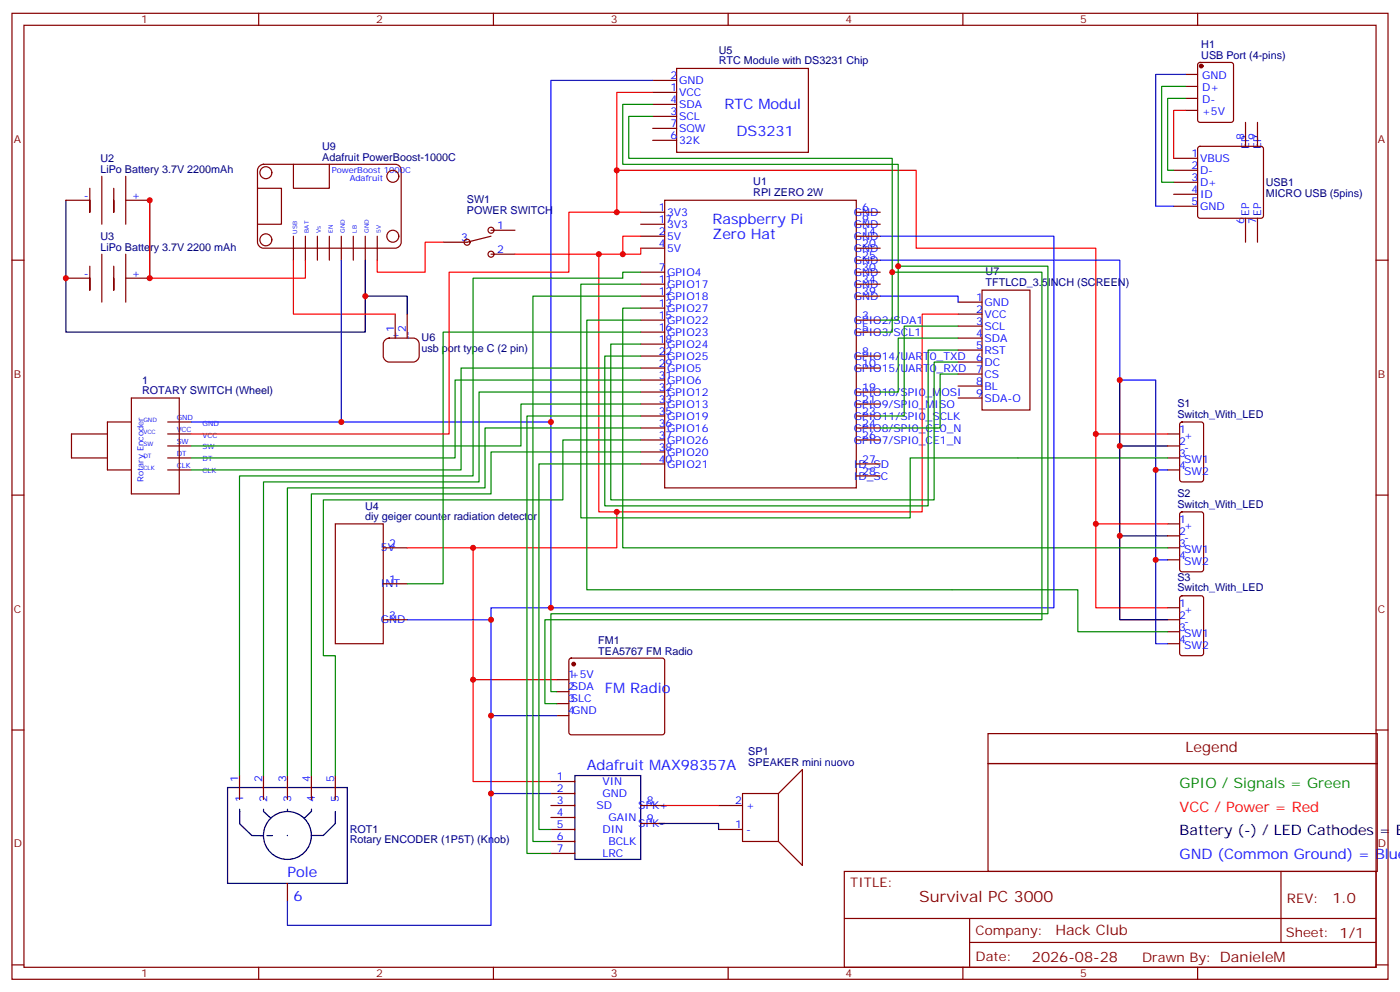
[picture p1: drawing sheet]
<svg xmlns="http://www.w3.org/2000/svg" width="412mm" height="292mm" viewBox="0 0 412 292" stroke-linecap="round" stroke-linejoin="round" font-family="sans-serif">
<g fill="none" stroke="#870000" stroke-width=".35">
<path d="M3.5 3.9h405.4v284.4h-405.4zM7.1 7.4h398.2v277.3h-398.2zM76.2 3.9v3.5M145.3 3.9v3.5M214.5 3.9v3.5M283.6 3.9v3.5M352.8 3.9v3.5M353 18.6l.5-.2h9.2l.6 .4 .1 16.5-.5 .7h-9.4l-.7-.4v-16.5zM192.3 23.7h7M192.3 27.2h7M192.3 30.7h7M192.3 34.3h7"/>
<path d="M192.3 37.8h7M199.3 20.1h38.8v24.7h-38.8zM349.2 21.9h3.6M349.2 25.4h3.6M349.2 29h3.6M349.2 32.5h3.6M366.9 36v7.1M370.4 36v7.1M26.5 55.4v7.1v-3.6h-7.1M30 51.9v14.1M33.5 55.4v7.1v-3.6M37 51.9v14.1"/>
<path d="M37 58.9h7.1M75.8 55.4h7.1v10.6h-7.1M76.4 48.9l1.2-.5h38.8a1.76 1.76 0 0 1 1.8 1.7v21.2a1.89 1.89 0 0 1-1.8 1.8h-38.8a1.89 1.89 0 0 1-1.8-1.8v-21.2zM86.4 48.4v7h10.6v-7M192.3 41.3h7M195.8 58.9h56.4v84.7h-56.4zM345.7 57.2h7.1M345.7 53.7h7.1M345.7 50.1h7.1M345.7 46.6h7.1M353 43.3l.5-.2h18l.5 .2 .2 .5v19.7l-.3 .5-.4 .2h-18l-.5-.2-.2-.5v-19.7zM3.5 76.6h3.6"/>
<path d="M26.5 78.4v7v-3.5h-7.1M30 74.8v14.1M33.5 78.4v7v-3.5M37 74.8v14.1M86.4 69.5v7.1M90 69.5v7.1M93.5 69.5v7.1M97 69.5v7.1M100.5 69.5v7.1M104.1 69.5v7.1M107.6 69.5v7.1M111.1 69.5v7.1"/>
<path d="M144.6 69.5l-7 1.8h-7.1M144.6 67.8h7.1M144.6 74.8h7.1M188.7 62.5h7.1M188.7 66h7.1M188.7 69.5h7.1M188.7 73.1h7.1M252.2 76.6h7.1M252.2 62.5h7.1M252.2 66h7.1M252.2 69.5h7.1M252.2 73.1h7.1"/>
<path d="M345.7 60.7h7.1M366.9 64.2v7.1M370.4 64.2v7.1M405.3 76.6h3.6M37 81.9h7.1M116.4 92.5v7M119.9 92.5v7M188.7 80.1h7.1M188.7 83.6h7.1M188.7 87.2h7.1M188.7 94.2h7.1M188.7 97.8h7.1"/>
<path d="M188.7 90.7h7.1M252.2 80.1h7.1M252.2 83.6h7.1M252.2 87.2h7.1M252.2 94.2h7.1M252.2 97.8h7.1M282.2 99.5h7.1M282.2 96h7.1M282.2 92.5h7.1M282.2 88.9h7.1M289.3 85.4h14.1v35.3h-14.1zM38.7 117.2h14.1v28.2h-14.1z"/>
<path d="M113.5 100l1.2-.5h7a1.76 1.76 0 0 1 1.8 1.8v3.5a1.89 1.89 0 0 1-1.8 1.8h-7a1.89 1.89 0 0 1-1.8-1.8v-3.5zM188.7 108.3h7.1M188.7 111.9h7.1M188.7 115.4h7.1M188.7 118.9h7.1M188.7 101.3h7.1M188.7 104.8h7.1M252.2 108.3h7.1M252.2 115.4h7.1M252.2 118.9h7.1M252.2 104.8h7.1M282.2 117.2h7.1"/>
<path d="M282.2 113.6h7.1M282.2 110.1h7.1M282.2 106.6h7.1M282.2 103h7.1M31.6 127.7h-10.5v7.1h10.5M38.7 124.2h-7.1v14.1h7.1M49.4 127.7h6.9M49.4 131.3h6.9M49.4 134.8h6.9M49.4 138.3h6.9M49.4 124.2h6.9M188.7 126h7.1"/>
<path d="M188.7 122.4h7.1M188.7 133h7.1M188.7 136.6h7.1M188.7 129.5h7.1M252.2 126h7.1M252.2 122.4h7.1M252.2 136.6h7.1M252.2 129.5h7.1M344 127.7h3.5M344 131.3h3.5M344 134.8h3.5M344 138.3h3.5"/>
<path d="M347.7 124.4l.5-.2h5.6l.7 .4v16.5l-.4 .7-5.9 .1-.7-.5v-16.5zM3.5 145.7h3.6M98.8 154.2h14.1v35.3h-14.1zM252.2 140.1h7.1M344 154.2h3.5M344 157.7h3.5M347.7 150.9l.5-.2h5.6l.7 .4v16.5l-.4 .7h-5.9l-.7-.5v-16.4zM405.3 145.7h3.6M112.9 161.3h7M112.9 171.8h7M344 161.3h3.5M344 164.8h3.5"/>
<path d="M344 178.9h3.5M347.7 175.6l.5-.2h5.6l.7 .4v16.5l-.4 .6-5.9 .1-.7-.5v-16.4zM112.9 182.4h7M167.8 193.9l.5-.2h26.8l.5 .2 .2 .5v21.2l-.2 .5-.5 .2h-26.8l-.5-.2-.2-.5v-21.2zM344 182.4h3.5M344 185.9h3.5M344 189.5h3.5M3.5 214.9h3.6M164 200.1h3.6M164 203.6h3.6M164 207.1h3.6M164 210.6h3.6"/>
<path d="M291 215.9h114.7v8.9h-114.7zM405.3 214.9h3.6M70.6 228.3v7M77.6 228.3v7M84.7 228.3v7M91.7 228.3v7M98.8 228.3v7M162.3 230h7M162.3 233.6h7M162.3 237.1h7M188.7 237.1h7.1M211.7 237.1h7"/>
<path d="M229.3 233.6h-10.6v14.1h10.6M229.3 233.6v14.1M229.3 233.6l7.1-7.1v28.2l-7.1-7M291 224.8h114.7v31.7h-114.7zM162.3 240.6h7M162.3 244.2h7M162.3 247.7h7M162.3 251.2h7M188.7 242.4h7.1M211.7 244.2h7M248.7 256.5h156.6v28.2h-156.6zM377.3 256.5v20.9"/>
<path d="M248.7 270.4h156.5M285.6 277.4h119.6M285.6 270.4v14.1M3.5 284h3.6M76.2 284.7v3.6M145.3 284.7v3.6M214.5 284.7v3.6M283.6 284.7v3.6M352.8 284.7v3.6M405.3 284h3.6"/>
<circle cx="78.3" cy="50.8" r="1.76"/>
<circle cx="115.7" cy="51.9" r="1.76"/>
<circle cx="78.3" cy="70.6" r="1.76"/>
<circle cx="115.7" cy="69.5" r="1.76"/>
<circle cx="137.6" cy="71.3" r=".88"/>
<circle cx="144.6" cy="74.8" r=".88"/>
<circle cx="144.6" cy="67.8" r=".88"/>
</g>
<g fill="none" stroke="#000" stroke-width=".35">
<path d="M19.4 58.9v38.9h88.2v-21.2M107.6 87.2h12.3v5.3M329.8 111.9v70.5h14.2M329.8 131.3h14.2M329.8 157.7h14.2M67 231.8h35.3v28.2h-35.3zM70.6 238.2v.7M70.6 238.8v3.7l3.6 3.4 3.4 .1M77.6 238.8l2.1 2M77.6 238.2v.7M84.7 238.2v.7M91.7 238.8l-2 2"/>
<path d="M91.8 238.2v.7M98.8 238.9v3.5l-3.6 3.5h-3.5M169.3 228.3h19.4v24.7h-19.4zM78.6 246h1.7M84.7 245.9h.1M194 242.4h17.7v1.8"/>
<circle cx="84.7" cy="245.9" r="7.1"/>
</g>
<g fill="none" stroke="#f00" stroke-width=".35">
<path d="M192.3 27.2h-10.6v35.3h7M349.2 32.5h-3.5v14.1M44.1 58.9v23h45.9v-5.3M181.7 50.1h88.2v23h52.9v105.8h21.2M86.4 76.6v15.9h30M130.5 71.3h-5.3v8.8h-14.1v-3.5M176.4 74.8v75.9h95.2v-58.2h10.6M181.7 62.5h-14.1v17.6h-35.3v47.6h-75.9M188.7 73.1v1.7h-37M188.7 69.5h-5.3v5.3M322.8 127.7h21.2M181.7 150.7v10.6h-61.8"/>
<path d="M322.8 154.2h21.2M139.3 161.3v38.8h24.7M139.3 200.1v29.9h23M195.8 237.1h15.9"/>
</g>
<g fill="#870000" stroke="#870000" stroke-width=".35">
<circle cx="169" cy="195.5" r=".53"/>
<circle cx="353.8" cy="19.4" r=".53"/>
</g>
<g fill="none" stroke="#008700" stroke-width=".35">
<path d="M192.3 30.7h-8.9v17.7h81.2v45.8h-5.3M192.3 34.3h-7.1v12.3h77.6v51.2h-3.5M349.2 25.4h-7v28.3h3.5M349.2 29h-5.2v21.1h1.7M44.1 58.9v23M264.6 78.4h44.1v102.3h-146.4v22.9h1.7M188.7 90.7h-5.3v70.6h160.6M188.7 83.6h-17.6v68.8h97v-17.6h75.9M188.7 94.2h-15.8v79.4h144.6v12.3h26.5M188.7 87.2h-31.7v160.5h5.3M188.7 97.8h-58.2v74h-10.6M188.7 80.1h-5.3v1.8h-44.1v58.2h-68.7v88.2"/>
<path d="M262.8 80.1h44.1v102.3h-146.4v24.7h3.5M282.2 96h-15.9v26.4h-7M282.2 99.5h-17.6v15.9h-5.3M188.7 101.3h-8.8v45.8h95.3v-40.5h7M188.7 118.9h-35.2v12.4h-97.1M188.7 111.9h-54.6v22.9h-77.7M188.7 108.3h-52.9v30h-79.4M188.7 115.4h-47.6v26.5h-63.5v86.4M282.2 103h-8.8v45.9h-95.2v-44.1h10.5M282.2 110.1h-5.3v15.9h-17.6M188.7 136.6h-30v107.6h3.6M188.7 122.4h-33.5v128.8h7.1"/>
<path d="M188.7 126h-45.8v17.6h-58.2v84.7M188.7 133h-44.1v12.4h-52.9v82.9M188.7 129.5h-22.9v17.6h-70.6v45.9h3.6v35.3"/>
</g>
<path d="M192.3 23.7h-30v100.5M349.2 21.9h-8.8v38.8h5.3M100.5 76.6v47.6M259.3 76.6h70.5v35.3h10.6v77.6h3.6M259.3 69.5h51.1v109.4h-165.8v54.7h17.7M259.3 87.2h22.9v1.7M56.4 124.2h105.9v54.7M340.4 138.3h3.6M340.4 164.8h3.6M119.9 182.4h24.7M144.6 210.6h19.4M144.6 233.6v38.8h-59.9v-7.1" fill="none" stroke="#00f" stroke-width=".35"/>
<path d="M84.7 260v5.3" fill="none" stroke="#900" stroke-width=".35"/>
<g fill="#c00">
<circle cx="44.1" cy="81.9" r=".88"/>
<circle cx="44.1" cy="58.9" r=".88"/>
<circle cx="19.4" cy="81.9" r=".88"/>
<circle cx="183.4" cy="74.8" r=".88"/>
<circle cx="176.4" cy="74.8" r=".88"/>
<circle cx="181.7" cy="150.7" r=".88"/>
<circle cx="139.3" cy="161.3" r=".88"/>
<circle cx="107.6" cy="87.2" r=".88"/>
<circle cx="139.3" cy="200.1" r=".88"/>
<circle cx="322.8" cy="127.7" r=".88"/>
<circle cx="322.8" cy="154.2" r=".88"/>
<circle cx="181.7" cy="50.1" r=".88"/>
<circle cx="340.4" cy="138.3" r=".88"/>
<circle cx="340.4" cy="164.8" r=".88"/>
<circle cx="144.6" cy="210.6" r=".88"/>
<circle cx="144.6" cy="182.4" r=".88"/>
<circle cx="162.3" cy="178.9" r=".88"/>
<circle cx="100.5" cy="124.2" r=".88"/>
<circle cx="162.3" cy="124.2" r=".88"/>
<circle cx="264.6" cy="78.4" r=".88"/>
<circle cx="262.8" cy="80.1" r=".88"/>
<circle cx="181.7" cy="62.5" r=".88"/>
<circle cx="144.6" cy="233.6" r=".88"/>
<circle cx="329.8" cy="111.9" r=".88"/>
<circle cx="329.8" cy="131.3" r=".88"/>
<circle cx="329.8" cy="157.7" r=".88"/>
</g>
<text font-size="4.6" fill="#800" x="270.8" y="265.5">Survival PC 3000</text>
<g font-size="4.2" fill="#00f">
<text x="213.4" y="32">RTC Modul</text>
<text x="217" y="39.9">DS3231</text>
<text x="209.9" y="66">Raspberry Pi</text>
<text x="209.9" y="70.2">Zero Hat</text>
<text x="178.2" y="203.8">FM Radio</text>
<text x="172.9" y="226.5">Adafruit MAX98357A</text>
<text x="347.5" y="253">GND (Common Ground) = Blue</text>
<text x="84.7" y="258.3">Pole</text>
<text x="86.4" y="265.3">6</text>
</g>
<g font-size="4.2" fill="#800">
<text x="349.2" y="221.2">Legend</text>
<text x="392.5" y="265.8">1.0</text>
<text x="310.9" y="275.3">Hack Club</text>
<text x="304" y="283.1">2026-08-28</text>
</g>
<text font-size="4.2" fill="#080" x="347.5" y="231.8">GPIO / Signals = Green</text>
<text font-size="4.2" fill="#f00" x="347.5" y="238.9">VCC / Power = Red</text>
<text font-size="4.2" x="347.5" y="245.9">Battery (-) / LED Cathodes = B</text>
<g font-size="3.9" fill="#800">
<text x="250.5" y="261.1">TITLE:</text>
<text x="379.1" y="265.8">REV:</text>
<text x="287.4" y="275.3">Company:</text>
<text x="378.7" y="275.9">Sheet: 1/1</text>
<text x="287.4" y="283">Date:</text>
<text x="336.4" y="283.1">Drawn By: DanieleM</text>
</g>
<g font-size="3.2" fill="#800">
<text x="41.6" y="6.9">1</text>
<text x="110.8" y="6.9">2</text>
<text x="179.9" y="6.9">3</text>
<text x="249.1" y="6.9">4</text>
<text x="318.2" y="6.9">5</text>
<text x="4.1" y="42">A</text>
<text x="405.9" y="42">A</text>
<text x="4.1" y="111.2">B</text>
<text x="405.9" y="111.2">B</text>
<text x="4.1" y="180.3">C</text>
<text x="405.9" y="180.3">C</text>
<text x="4.1" y="249.4">D</text>
<text x="405.9" y="249.4">D</text>
<text x="41.6" y="287.7">1</text>
<text x="110.8" y="287.7">2</text>
<text x="179.9" y="287.7">3</text>
<text x="249.1" y="287.7">4</text>
<text x="318.2" y="287.7">5</text>
</g>
<g font-size="3.2" fill="#000080">
<text x="211.8" y="15.8">U5</text>
<text x="353.8" y="17.3">USB Port (4-pins)</text>
<text x="353.8" y="14.1">H1</text>
<text x="211.8" y="18.9">RTC Module with DS3231 Chip</text>
<text x="29.6" y="47.8">U2</text>
<text x="94.9" y="47.3">Adafruit PowerBoost-1000C</text>
<text x="94.9" y="44.2">U9</text>
<text x="29.6" y="50.8">LiPo Battery 3.7V 2200mAh</text>
<text x="137.5" y="59.7">SW1</text>
<text x="221.9" y="57.8">RPI ZERO 2W</text>
<text x="221.9" y="54.4">U1</text>
<text x="372.9" y="58">MICRO USB (5pins)</text>
<text x="372.9" y="54.8">USB1</text>
<text x="137.5" y="63">POWER SWITCH</text>
<text x="29.6" y="70.7">U3</text>
<text x="29.6" y="73.8">LiPo Battery 3.7V 2200 mAh</text>
<text x="290.3" y="80.9">U7</text>
<text x="290.3" y="84.1">TFTLCD_3.5INCH (SCREEN)</text>
<text x="124.2" y="100.4">U6</text>
<text x="124.2" y="103.5">usb port type C (2 pin)</text>
<text x="41.8" y="113.1">1</text>
<text x="41.8" y="116.1">ROTARY SWITCH (Wheel)</text>
<text x="346.8" y="119.9">S1</text>
<text x="346.8" y="122.9">Switch_With_LED</text>
<text x="346.8" y="149.4">Switch_With_LED</text>
<text x="346.8" y="146.4">S2</text>
<text x="107.5" y="153.1">diy geiger counter radiation detector</text>
<text x="107.5" y="150.1">U4</text>
<text x="346.8" y="171.1">S3</text>
<text x="346.8" y="174.1">Switch_With_LED</text>
<text x="176.2" y="189.4">FM1</text>
<text x="176.2" y="192.7">TEA5767 FM Radio</text>
<text x="220.4" y="225.5">SPEAKER mini nuovo</text>
<text x="220.4" y="222.2">SP1</text>
<text x="103" y="245.1">ROT1</text>
<text x="103" y="248.1">Rotary ENCODER (1P5T) (Knob)</text>
</g>
<g font-size="3.2" fill="#00f">
<text x="197.6" y="23.3">2</text>
<text x="354.1" y="23.3">GND</text>
<text x="197.6" y="26.8">1</text>
<text x="200" y="24.7">GND</text>
<text x="200" y="28.3">VCC</text>
<text x="354.1" y="26.8">D+</text>
<text x="197.6" y="30.4">4</text>
<text x="197.6" y="33.9">3</text>
<text x="200" y="31.8">SDA</text>
<text x="200" y="35.3">SCL</text>
<text x="354.1" y="30.4">D-</text>
<text x="354.1" y="33.9">+5V</text>
<text x="197.6" y="37.4">7</text>
<text x="197.6" y="41">6</text>
<text x="200" y="38.8">SQW</text>
<text x="366.5" y="41.3" transform="rotate(-90 366.5 41.3)">8</text>
<text x="370.1" y="41.3" transform="rotate(-90 370.1 41.3)">9</text>
<text x="200" y="42.4">32K</text>
<text x="351" y="46.2">1</text>
<text x="353.5" y="47.7">VBUS</text>
<text x="367.9" y="43.8" transform="rotate(-90 367.9 43.8)">EP</text>
<text x="371.5" y="43.8" transform="rotate(-90 371.5 43.8)">EP</text>
<text x="351" y="53.3">3</text>
<text x="351" y="49.8">2</text>
<text x="353.5" y="51.2">D-</text>
<text x="24.7" y="58.6">-</text>
<text x="38.8" y="58.6">+</text>
<text x="351" y="56.8">4</text>
<text x="353.5" y="58.2">ID</text>
<text x="353.5" y="54.7">D+</text>
<text x="194" y="62.1">1</text>
<text x="194" y="65.7">17</text>
<text x="196.5" y="63.5">3V3</text>
<text x="251.5" y="63.5">GND</text>
<text x="254" y="62.1">6</text>
<text x="254" y="65.7">9</text>
<text x="351" y="60.4">5</text>
<text x="353.5" y="61.8">GND</text>
<text x="367.9" y="63.5" transform="rotate(-90 367.9 63.5)">EP</text>
<text x="371.5" y="63.5" transform="rotate(-90 371.5 63.5)">EP</text>
<text x="135.8" y="70.9">3</text>
<text x="146.4" y="67.4">1</text>
<text x="194" y="69.2">2</text>
<text x="196.5" y="67.1">3V3</text>
<text x="196.5" y="70.6">5V</text>
<text x="251.5" y="67.1">GND</text>
<text x="251.5" y="70.6">GND</text>
<text x="254" y="69.2">14</text>
<text x="366.5" y="66" transform="rotate(-90 366.5 66)">6</text>
<text x="370.1" y="66" transform="rotate(-90 370.1 66)">7</text>
<text x="146.4" y="74.5">2</text>
<text x="194" y="72.7">4</text>
<text x="196.5" y="74.1">5V</text>
<text x="251.5" y="74.1">GND</text>
<text x="251.5" y="77.6">GND</text>
<text x="254" y="72.7">20</text>
<text x="254" y="76.2">25</text>
<text x="24.7" y="81.5">-</text>
<text x="38.8" y="81.5">+</text>
<text x="194" y="79.8">7</text>
<text x="194" y="83.3">11</text>
<text x="196.5" y="81.2">GPIO4</text>
<text x="251.5" y="81.2">GND</text>
<text x="254" y="79.8">30</text>
<text x="254" y="83.3">34</text>
<text x="194" y="86.8">12</text>
<text x="196.5" y="84.7">GPIO17</text>
<text x="196.5" y="88.2">GPIO18</text>
<text x="251.5" y="84.7">GND</text>
<text x="251.5" y="88.2">GND</text>
<text x="254" y="86.8">39</text>
<text x="287.5" y="88.6">1</text>
<text x="290" y="90">GND</text>
<text x="194" y="93.9">15</text>
<text x="194" y="90.3">13</text>
<text x="196.5" y="95.3">GPIO22</text>
<text x="196.5" y="91.8">GPIO27</text>
<text x="251.5" y="95.3">GPIO2/SDA1</text>
<text x="254" y="93.9">3</text>
<text x="287.5" y="95.6">3</text>
<text x="287.5" y="92.1">2</text>
<text x="290" y="93.5">VCC</text>
<text x="116.1" y="97.8" transform="rotate(-90 116.1 97.8)">1</text>
<text x="117.5" y="100.2" transform="rotate(-90 117.5 100.2)">+</text>
<text x="119.6" y="97.8" transform="rotate(-90 119.6 97.8)">2</text>
<text x="121" y="100.2" transform="rotate(-90 121 100.2)">--</text>
<text x="194" y="97.4">16</text>
<text x="194" y="100.9">18</text>
<text x="196.5" y="98.8">GPIO23</text>
<text x="251.5" y="98.8">GPIO3/SCL1</text>
<text x="254" y="97.4">5</text>
<text x="287.5" y="99.2">4</text>
<text x="290" y="100.6">SDA</text>
<text x="290" y="97">SCL</text>
<text x="194" y="108">29</text>
<text x="194" y="104.5">22</text>
<text x="196.5" y="102.3">GPIO24</text>
<text x="196.5" y="105.9">GPIO25</text>
<text x="251.5" y="105.9">GPIO14/UART0_TXD</text>
<text x="254" y="104.5">8</text>
<text x="254" y="108">10</text>
<text x="287.5" y="106.2">6</text>
<text x="287.5" y="102.7">5</text>
<text x="290" y="107.6">DC</text>
<text x="290" y="104.1">RST</text>
<text x="194" y="111.5">31</text>
<text x="196.5" y="109.4">GPIO5</text>
<text x="196.5" y="112.9">GPIO6</text>
<text x="251.5" y="109.4">GPIO15/UART0_RXD</text>
<text x="287.5" y="113.3">8</text>
<text x="287.5" y="109.7">7</text>
<text x="290" y="111.2">CS</text>
<text x="194" y="115">32</text>
<text x="194" y="118.6">33</text>
<text x="196.5" y="116.5">GPIO12</text>
<text x="196.5" y="120">GPIO13</text>
<text x="251.5" y="116.5">GPIO10/SPI0_MOSI</text>
<text x="251.5" y="120">GPIO9/SPI0_MISO</text>
<text x="254" y="115">19</text>
<text x="254" y="118.6">21</text>
<text x="287.5" y="116.8">9</text>
<text x="290" y="118.2">SDA-O</text>
<text x="290" y="114.7">BL</text>
<text x="194" y="125.6">36</text>
<text x="194" y="122.1">35</text>
<text x="196.5" y="123.5">GPIO19</text>
<text x="251.5" y="123.5">GPIO11/SPI0_SCLK</text>
<text x="254" y="122.1">23</text>
<text x="254" y="125.6">24</text>
<text x="194" y="129.2">37</text>
<text x="196.5" y="127">GPIO16</text>
<text x="196.5" y="130.6">GPIO26</text>
<text x="251.5" y="127">GPIO8/SPI0_CE0_N</text>
<text x="251.5" y="130.6">GPIO7/SPI0_CE1_N</text>
<text x="254" y="129.2">26</text>
<text x="347.3" y="127.4">1</text>
<text x="347.3" y="130.9">2</text>
<text x="348.8" y="129.2">+</text>
<text x="194" y="132.7">38</text>
<text x="194" y="136.2">40</text>
<text x="196.5" y="134.1">GPIO20</text>
<text x="196.5" y="137.6">GPIO21</text>
<text x="251.5" y="137.6">ID_SD</text>
<text x="254" y="136.2">27</text>
<text x="347.3" y="134.4">3</text>
<text x="347.3" y="138">4</text>
<text x="348.8" y="132.7">-</text>
<text x="348.8" y="136.2">SW1</text>
<text x="251.5" y="141.1">ID_SC</text>
<text x="254" y="139.7">28</text>
<text x="348.8" y="139.7">SW2</text>
<text x="347.3" y="153.8">1</text>
<text x="348.8" y="155.6">+</text>
<text x="114.7" y="160.9">2</text>
<text x="347.3" y="157.4">2</text>
<text x="347.3" y="160.9">3</text>
<text x="348.8" y="159.1">-</text>
<text x="112.2" y="162.3">5V</text>
<text x="347.3" y="164.4">4</text>
<text x="348.8" y="162.7">SW1</text>
<text x="348.8" y="166.2">SW2</text>
<text x="112.2" y="172.9">INT</text>
<text x="114.7" y="171.5">1</text>
<text x="347.3" y="178.5">1</text>
<text x="112.2" y="183.5">GND</text>
<text x="114.7" y="182.1">3</text>
<text x="347.3" y="182.1">2</text>
<text x="347.3" y="185.6">3</text>
<text x="348.8" y="180.3">+</text>
<text x="348.8" y="183.8">-</text>
<text x="347.3" y="189.1">4</text>
<text x="348.8" y="187.4">SW1</text>
<text x="348.8" y="190.9">SW2</text>
<text x="167.4" y="199.7">1+5V</text>
<text x="167.4" y="203.2">2SDA</text>
<text x="167.4" y="206.8">3SLC</text>
<text x="167.4" y="210.3">4GND</text>
<text x="70.2" y="230" transform="rotate(-90 70.2 230)">1</text>
<text x="77.3" y="230" transform="rotate(-90 77.3 230)">2</text>
<text x="84.3" y="230" transform="rotate(-90 84.3 230)">3</text>
<text x="91.4" y="230" transform="rotate(-90 91.4 230)">4</text>
<text x="98.4" y="230" transform="rotate(-90 98.4 230)">5</text>
<text x="164" y="229.7">1</text>
<text x="164" y="233.2">2</text>
<text x="177.4" y="231.1">VIN</text>
<text x="71.6" y="236" transform="rotate(-90 71.6 236)">1</text>
<text x="78.7" y="236" transform="rotate(-90 78.7 236)">2</text>
<text x="85.7" y="236" transform="rotate(-90 85.7 236)">3</text>
<text x="92.8" y="236" transform="rotate(-90 92.8 236)">4</text>
<text x="99.8" y="236" transform="rotate(-90 99.8 236)">5</text>
<text x="164" y="236.7">3</text>
<text x="175.7" y="238.2">SD</text>
<text x="177.4" y="234.6">GND</text>
<text x="188" y="238.2">SPK+</text>
<text x="190.5" y="236.7">8</text>
<text x="216.6" y="236.7">2</text>
<text x="219.8" y="238.2">+</text>
<text x="164" y="240.3">4</text>
<text x="164" y="243.8">5</text>
<text x="177.4" y="245.2">DIN</text>
<text x="179.2" y="241.7">GAIN</text>
<text x="188" y="243.5">SPK-</text>
<text x="190.5" y="242">9</text>
<text x="216.6" y="243.8">1</text>
<text x="219.8" y="245.2">-</text>
<text x="164" y="247.3">6</text>
<text x="164" y="250.9">7</text>
<text x="179.2" y="248.7">BCLK</text>
<text x="177.4" y="252.3">LRC</text>
</g>
<g font-size="2.5" fill="#00f">
<text x="97.7" y="50.8">PowerBoost 1000C</text>
<text x="103" y="53.3">Adafruit</text>
<text x="42.2" y="141.9" transform="rotate(-90 42.2 141.9)">Rotary Encoder</text>
</g>
<g font-size="2.1" fill="#00f">
<text x="52.1" y="123.5">GND</text>
<text x="59.7" y="125.3">GND</text>
<text x="52.1" y="127">VCC</text>
<text x="52.1" y="130.6">SW</text>
<text x="59.7" y="128.8">VCC</text>
<text x="52.1" y="134.1">DT</text>
<text x="52.1" y="137.6">CLK</text>
<text x="59.7" y="132.3">SW</text>
<text x="59.7" y="135.8">DT</text>
<text x="59.7" y="139.4">CLK</text>
</g>
<g font-size="1.8" fill="#00f">
<text x="87.5" y="68.8" transform="rotate(-90 87.5 68.8)">USB</text>
<text x="91" y="68.5" transform="rotate(-90 91 68.5)">BAT</text>
<text x="94.5" y="68.5" transform="rotate(-90 94.5 68.5)">Vs</text>
<text x="98.1" y="68.5" transform="rotate(-90 98.1 68.5)">EN</text>
<text x="101.6" y="68.5" transform="rotate(-90 101.6 68.5)">GND</text>
<text x="105.1" y="68.5" transform="rotate(-90 105.1 68.5)">LB</text>
<text x="108.7" y="68.5" transform="rotate(-90 108.7 68.5)">GND</text>
<text x="112.2" y="68.5" transform="rotate(-90 112.2 68.5)">5V</text>
<text x="42.2" y="124.2">GND</text>
<text x="42.2" y="127.7">VCC</text>
<text x="42.2" y="131.3">SW</text>
<text x="42.2" y="134.8">DT</text>
<text x="42.2" y="138.3">CLK</text>
</g>
</svg>
